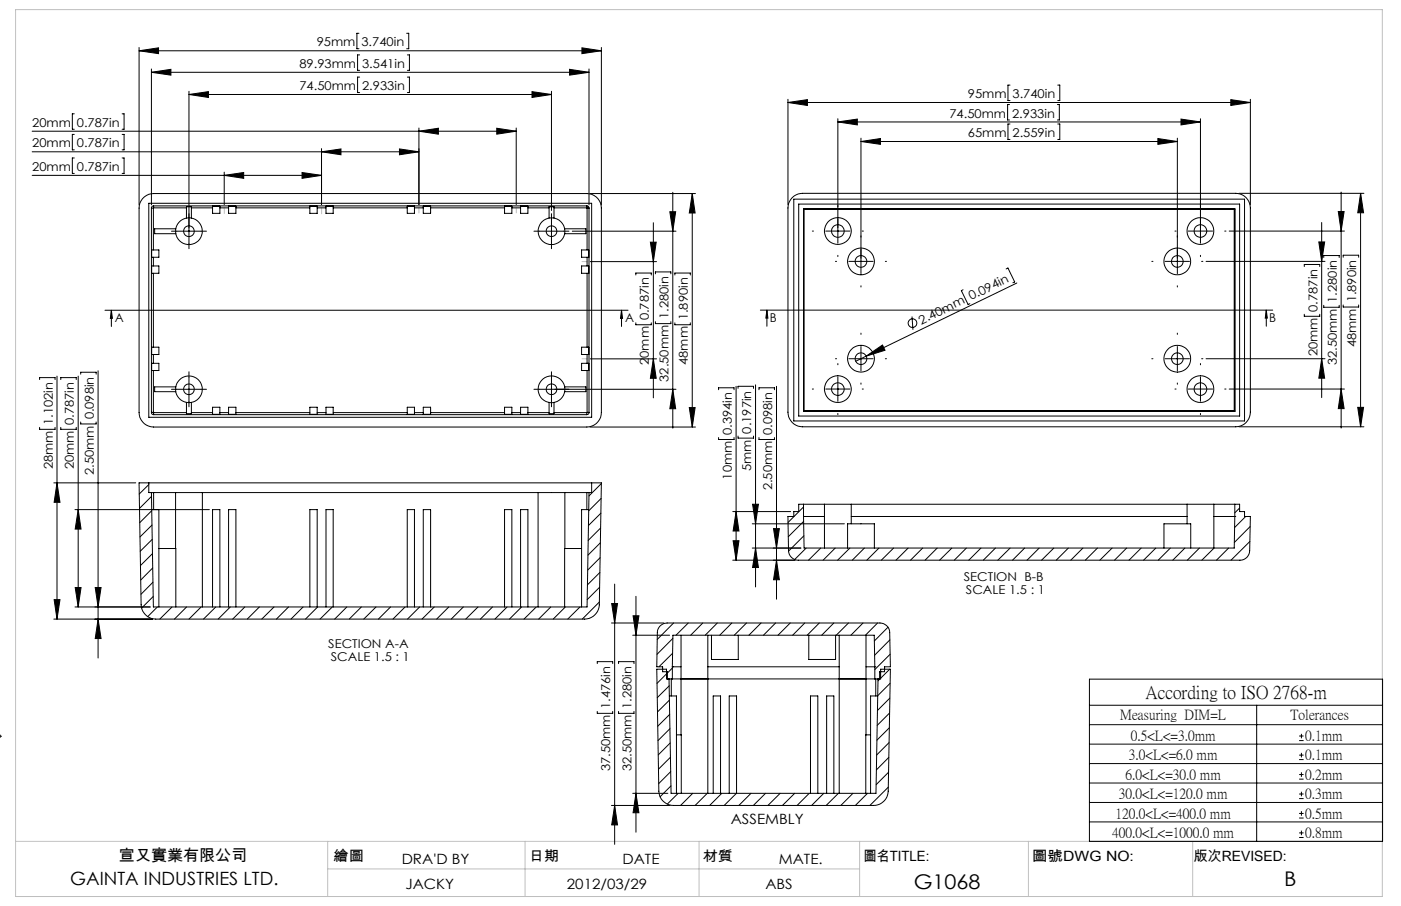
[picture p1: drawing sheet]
<svg xmlns="http://www.w3.org/2000/svg" width="432mm" height="279mm" viewBox="0 0 432 279" stroke-linecap="round" stroke-linejoin="round" font-family="sans-serif">
<g fill="none" stroke="#000" stroke-width=".31">
<path d="M42.9 15.7l6-1v1.8zM42.9 14.6v48.6M42.9 15.7h142.4M110.6 10.3h-.6v4.7h.6M110.8 16.9h-.6v4.8h.6M125.3 10.3h.7v4.7h-.7M125.6 16.9h.6v4.8h-.6M179.4 14.7l5.9 1-5.9 .8zM185.3 14.6v48.6M22.9 35.1h-.6v4.8h.6M37.6 35.1h.6v4.8h-.6M46.7 22.3l6-.9v1.8z"/>
<path d="M46.7 21.3v41.9M46.7 22.3h134.8M58.2 29.1l6-.8v1.8zM58.2 28.2v48.5M58.2 29.1h111.8M110.8 23.8h-.6v4.7h.6M125.6 23.8h.6v4.7h-.6M129.1 39.5v23.6M153.1 39.5l6 1-6 .9zM159.1 39.5v23.6M164 28.3l6 .8-6 1zM170 28.2v36.7"/>
<path d="M175.5 21.4l6 .9-6 .9zM181.5 21.3v41.9M242.9 31.6l5.9-.9v1.8zM242.9 30.6v32.5M242.9 31.6h142.5M258.2 37.6l6-.9v1.8zM258.2 36.6v38.4M258.2 37.6h111.8M311.1 32.2h-.5v4.8h.5M311.3 38.2h-.6v4.8h.6M311.3 26.2h-.6v4.8h.6M325.9 32.2h.6v4.8h-.6"/>
<path d="M326 38.2h.6v4.8h-.6M326 26.2h.6v4.8h-.6M364 36.7l6 .9-6 .9zM370 36.6v38.4M379.3 30.7l6.1 .9-6.1 .9zM385.4 30.6v32.5M9.9 54.1h89.2M9.9 40.5h149.2M9.9 46.8h119.2M22.9 48.7h-.6v4.8h.6M22.9 41.5h-.6v4.7h.6M37.6 48.7h.6v4.8h-.6"/>
<path d="M37.6 41.5h.6v4.7h-.6M69.1 54.1l6-.9v1.8zM69.1 53.1v10M93.1 53.2l6 .9-6 .9zM99.1 46.8l6-.9v1.8zM99.1 45.8v17.3M123.1 45.9l6 .9-6 .9zM129.1 40.5l6-1v1.9zM181.9 59.7h32.4M207.4 59.3v72.7M213.4 59.7v72M213.4 59.7l.8 6h-1.8z"/>
<path d="M265.4 42.6v41.8M265.4 43.6h97.5M265.4 43.6l6-.9v1.8zM356.9 42.7l6 .9-6 .9zM362.9 42.6v41.8M381.8 59.6h38.6M413.3 59.2v72.8M419.3 59.6v72M419.3 59.6l1 6h-1.8zM52.8 71.3h10.8M164.6 71.3h10.8M170 65.9v10.8"/>
<path d="M176.4 71.3h32M200.4 74.7h1.8l-.8 6zM201.4 68.7v54M206.4 65.3h1.8l-.8 6zM250.4 71.3h.3M254.5 71.3h7.5M258.2 78.7v.4M265.7 71.3h.4M362.1 71.3h.4M366.2 71.3h7.5M370 78.7v.4M377.5 71.3h.4"/>
<path d="M378.8 71.3h35.6M406.5 74.6h1.8l-.9 6zM407.4 68.6v54M408 79.4v-.6h4.8v.6M412.5 65.2h1.8l-1 6.1zM414 79.3v-.6h4.7v.6M32.3 95.7h161.3M34.3 95.7l.3 2.5h-.6zM34.3 95.7v5M181.9 80.7h20.5M191.6 95.7l.3 2.5h-.7zM191.6 95.7v5"/>
<path d="M196 84.8v-.6h4.7v.6M196 99.6v.6h4.7v-.6M202 84.5v-.6h4.8v.6M202 99.2v.6h4.8v-.6M208 99.6v.6h4.8v-.6M208 84.8v-.6h4.8v.6M234.4 95.6h157.9M236.4 95.6l.3 2.5h-.7zM236.4 95.6v5M257.5 80.6h.3M261.6 80.6h7.5M265.4 88.1v.4"/>
<path d="M272.9 80.6h.3M281.1 97.6l.3 4.1M296.8 89.4l-.5 .2 2.1 4.3 .5-.2M310.1 82.9l.6-.2 2 4.3-.5 .2M313.4 87.3l-49.7 24.1M355 80.6h.4M359.1 80.6h7.5M362.9 88.1v.4M370.3 80.6h.4M371.7 80.6h36.7M390.3 95.6l.3 2.5h-.6zM390.3 95.6v5"/>
<path d="M402 82.2v-.6h4.8v.6M402 96.9v.6h4.8v-.6M408 94.2v.6h4.8v-.6M414 94.1v.6h4.7v-.6M12.2 117.1v-.6h4.8v.6M17.6 116v74.9M18.7 117.1v-.6h4.8v.6M24.1 116v71.2M24.9 115.4v-.6h4.7v.6M30.2 114.3v88.6M58.2 114.7v10.7M170 114.7v10.7"/>
<path d="M181.9 110.7h20.5M201.4 110.7l.8 6h-1.8zM226.9 119.1v53.7M227.5 119.8v-.7h4.7v.7M232.9 118.7v62.3M239.3 119.1v65.7M250.4 120h.3M254.5 120h7.5M257.5 110.6h.3M258.2 112.1v.4M258.2 116.2v7.6M261.6 110.6h7.5"/>
<path d="M265.4 106.9v7.5M265.4 102.7v.4M265.4 118.1v.4M265.7 120h.4M267 109.8l5-3.4 .8 1.6zM272.9 110.6h.3M355 110.6h.4M359.1 110.6h7.5M362.1 120h.4M362.9 102.7v.4M362.9 106.9v7.5M362.9 118.1v.4"/>
<path d="M366.2 120h7.5M370 112.1v.4M370 116.2v7.6M370.3 110.6h.4M371.7 110.6h36.7M377.5 120h.4M378.8 120h35.6M407.4 110.6l.9 6h-1.8zM413.3 120l1 6h-1.8zM12.2 131.8v.6h4.8v-.6M18.7 131.8v.6h4.8v-.6M24.9 130.1v.6h4.7v-.6"/>
<path d="M52.8 120.1h10.8M164.6 120.1h43.8M181.9 131.7h32.4M207.4 120.1l.8 5.9h-1.8zM212.4 125.7h1.8l-.8 6zM221.5 134.9v.6h4.7v-.6M221.5 120.2v-.6h4.7v.6M227.5 134.5v.6h4.7v-.6M233.9 120.2v-.6h4.8v.6M233.9 134.9v.6h4.8v-.6M258.2 127.5v.4M370 127.5v.4"/>
<path d="M381.8 131.6h38.6M418.5 125.6h1.8l-1 6zM16.6 148.9h25.2M17.6 148.9l.9 6h-1.8zM23.1 157.2h41.4M24.1 157.2l.9 6h-1.8zM225.8 157.8h17.9M226.9 157.8l.9 6h-1.8zM232 155.5h1.8l-.9 6zM225.8 172.8h19.2M226 166.8h1.8l-.9 6zM231.8 169h15"/>
<path d="M231.8 161.5h28.4M232.9 169l.9 6h-1.8zM238.4 163h1.8l-.9 6zM239.3 172.8l.9 6h-1.8zM16.6 190.9h30.4M16.7 184.9h1.8l-.9 6zM23.2 181.2h1.8l-.9 6zM29.4 181.2h1.8l-1 6zM30.2 190.9l1 6h-1.8zM46.3 187.2h-23.2M188.5 192.1h16.1M188.5 186.1h1.8l-.9 6z"/>
<path d="M189.4 180.1v80.3M195 195.9h11.4M195.1 189.9h1.8l-.9 6zM196 183.9v72.7M184.1 204.6v-.6h4.7v.6M184.1 219.4v.6h4.7v-.6M190.6 219.4v.6h4.8v-.6M190.6 204.6v-.6h4.8v.6M335.8 209.4h90.3v50.1h-90.3zM335.8 217.5h90.3M387.3 217.5v42M335.8 223.5h90.3"/>
<path d="M335.8 229.5h90.3M335.8 235.5h90.3M400.4 228.4h1.4M400.4 227h1.4M400.4 234.2h1.4M400.4 232.9h1.4M400.4 238.9h1.4M401.1 226.3v1.4M401.1 232.2v1.4M401.1 238.2v1.4M188.5 248.4h18.1M189.4 248.4l.9 6h-1.8z"/>
<path d="M195 244.7h10.8M196 244.7l.9 5.9h-1.8zM335.8 241.5h90.3M335.8 247.5h90.3M335.8 253.5h90.3M400.4 240.3h1.4M400.4 246.3h1.4M400.4 244.9h1.4M400.4 252.3h1.4M400.4 250.9h1.4M400.4 258.3h1.4M400.4 256.9h1.4"/>
<path d="M401.1 244.2v1.4M401.1 250.2v1.4M401.1 256.2v1.4"/>
<circle cx="281.2" cy="99.6" r="1.32"/>
</g>
<path d="M0 227h.1" fill="none" stroke="#00f" stroke-width=".31"/>
<path d="M0 227h.1M0 226.5v1" fill="none" stroke="#808080" stroke-width=".31"/>
<path d="M4.8 3h421.2v273.5h-421.2zM4.8 259.5h421.2M101 259.5v17M161.8 259.5v17M215.4 259.5v17M264.9 259.5v17M317 259.5v17M367.6 259.5v17M101 268h163.9" fill="none" stroke="#c0c0c0" stroke-width=".31"/>
<path d="M69.1 64.1v1.8M99.1 64.1v1.8M129.1 64.1v1.6M159.1 64.1v1.6M181 80.7h-1.6M181 110.7h-1.6" fill="none" stroke="#c0c0c0" stroke-width=".31" stroke-dasharray="30.5 1.3 1.3 1.3"/>
<g fill="#000">
<path d="M69.1 54.1l6-.9v1.8zM93.1 53.2l6 .9-6 .9zM129.1 40.5l6-1v1.9zM153.1 39.5l6 1-6 .9z"/>
<path d="M99.1 46.8l6-.9v1.8zM123.1 45.9l6 .9-6 .9z"/>
<path d="M34.3 95.7l.3 2.5h-.6zM191.6 95.7l.3 2.5h-.7z"/>
<path d="M200.4 74.7h1.8l-.8 6zM201.4 110.7l.8 6h-1.8z"/>
<path d="M236.4 95.6l.3 2.5h-.7zM390.3 95.6l.3 2.5h-.6z"/>
</g>
<g fill="#000">
<path d="M267 109.8l5-3.4 .8 1.6z"/>
<path d="M42.9 15.7l6-1v1.8zM179.4 14.7l5.9 1-5.9 .8zM46.7 22.3l6-.9v1.8zM175.5 21.4l6 .9-6 .9z"/>
<path d="M58.2 29.1l6-.8v1.8zM164 28.3l6 .8-6 1z"/>
<path d="M242.9 31.6l5.9-.9v1.8zM379.3 30.7l6.1 .9-6.1 .9z"/>
<path d="M258.2 37.6l6-.9v1.8zM364 36.7l6 .9-6 .9zM265.4 43.6l6-.9v1.8zM356.9 42.7l6 .9-6 .9z"/>
<path d="M213.4 59.7l.8 6h-1.8zM212.4 125.7h1.8l-.8 6zM206.4 65.3h1.8l-.8 6zM207.4 120.1l.8 5.9h-1.8zM24.1 157.2l.9 6h-1.8zM23.2 181.2h1.8l-.9 6z"/>
<path d="M226.9 157.8l.9 6h-1.8zM226 166.8h1.8l-.9 6zM188.5 186.1h1.8l-.9 6zM189.4 248.4l.9 6h-1.8zM195.1 189.9h1.8l-.9 6zM196 244.7l.9 5.9h-1.8z"/>
<path d="M232.9 169l.9 6h-1.8zM232 155.5h1.8l-.9 6z"/>
<path d="M239.3 172.8l.9 6h-1.8zM238.4 163h1.8l-.9 6z"/>
<path d="M16.7 184.9h1.8l-.9 6zM17.6 148.9l.9 6h-1.8zM30.2 190.9l1 6h-1.8zM29.4 181.2h1.8l-1 6zM419.3 59.6l1 6h-1.8zM418.5 125.6h1.8l-1 6zM412.5 65.2h1.8l-1 6.1zM413.3 120l1 6h-1.8zM406.5 74.6h1.8l-.9 6zM407.4 110.6l.9 6h-1.8z"/>
</g>
<g fill="none" stroke="#000" stroke-width=".31">
<path d="M43.9 61.3a4.6 4.6 0 0 1 3.4-1.6h133.6a4.5 4.5 0 0 1 4.4 4.5v63a4.5 4.5 0 0 1-4.4 4.5h-133.6a4.5 4.5 0 0 1-4.4-4.5v-63a4.2 4.2 0 0 1 1-2.9zM45.9 62.7h136.5v66h-136.5zM46.7 64.2v63M46.7 77.1h2.3v2.2h-2.3zM47.3 79.3v2.7M47.3 63.5l-.5 .2-.1 .5M47.3 63.5v13.6M47.3 63.5h133.6M54.2 70.6h-6.5v1.5h6.5M57.5 64.1l-10.8 .1M57.5 67.2v-3.4h1.5v3.4M59 64.1h6.5"/>
<path d="M65.5 63.6h2.3v2.2h-2.3zM67.8 64.1h2.6M70.4 63.6h2.3v2.2h-2.3zM72.7 64.1h22.8M95.5 63.6h2.3v2.2h-2.3zM97.8 64.1h2.7M100.5 63.6h2.2v2.2h-2.2zM102.7 64.1h22.8M125.5 63.6h2.2v2.2h-2.2zM127.7 64.1h2.8M130.5 63.6h2.2v2.2h-2.2zM132.7 64.1h22.8"/>
<path d="M155.5 63.6h2.3v2.2h-2.3zM157.8 64.1h2.6M160.4 63.6h2.3v2.2h-2.3zM162.7 64.1h6.5M169.2 67.2v-3.4h1.5v3.4M170.7 64.1h10.2M174 70.6h6.6v1.5h-6.6M179.2 77.1h2.3v2.2h-2.3zM180.9 63.5l.5 .2 .1 .5M180.9 64.1v.1M180.9 63.5v.6M180.9 64.2v12.9"/>
<path d="M180.9 79.3v2.7M180.9 64.2h.6M181.5 64.2v63M244.2 60.9l1.8-1.1 1.4-.2h133.5a4.5 4.5 0 0 1 4.5 4.5v63a4.5 4.5 0 0 1-4.5 4.5h-133.5a4.5 4.5 0 0 1-4.5-4.5v-63a4.3 4.3 0 0 1 1.3-3.2zM244.7 61.4h138.9v68.4h-138.9zM246.2 62.9h135.9v65.4h-135.9zM247.6 64.4h133M247.6 64.4v62.4M247.6 64.4l.2 .2M247.8 64.6v62M247.8 64.6h132.6M380.4 64.6v62"/>
<path d="M380.6 64.4v62.4M380.6 64.4l-.2 .2M46.7 82h2.3v2.3h-2.3zM47.3 84.3v22.8M179.2 82h2.3v2.3h-2.3zM180.9 84.3v22.8M46.7 107.1h2.3v2.2h-2.3zM46.7 112h2.3v2.3h-2.3zM47.3 109.3v2.7M47.3 114.3v13.6M54.2 119.3h-6.5v1.5h6.5M174 119.3h6.6v1.5h-6.6"/>
<path d="M179.2 107.1h2.3v2.2h-2.3zM179.2 112h2.3v2.3h-2.3zM180.9 114.3v13.6M180.9 109.3v2.7M46.7 127.2l.1 .5 .5 .2M46.7 127.2h10.8M47.3 127.2h.1M47.3 127.9h133.6M57.5 124.1v3.5h1.5v-3.5M59 127.2h6.5M65.5 125.6h2.3v2.2h-2.3zM67.8 127.2h2.6"/>
<path d="M70.4 125.6h2.3v2.2h-2.3zM72.7 127.2h22.8M95.5 125.6h2.3v2.2h-2.3zM97.8 127.2h2.7M100.5 125.6h2.2v2.2h-2.2zM102.7 127.2h22.8M125.5 125.6h2.2v2.2h-2.2zM127.7 127.2h2.8M130.5 125.6h2.2v2.2h-2.2zM132.7 127.2h22.8M155.5 125.6h2.3v2.2h-2.3zM157.8 127.2h2.6"/>
<path d="M160.4 125.6h2.3v2.2h-2.3zM162.7 127.2h6.5M169.2 124.1v3.5h1.5v-3.5M181.5 127.2l-.1 .5-.5 .2M181.5 127.2h-10.8M247.6 126.8h133M247.8 126.6l-.2 .2M247.8 126.6h132.6M380.4 126.6l.2 .2M42.9 148.9h142.4l-.6 37.6a4.6 4.6 0 0 1-4.5 4.4h-132.2a4.6 4.6 0 0 1-4.5-4.4zM45.9 148.9v3h.8M45.9 149.4l-3 3"/>
<path d="M46.7 151.9h.6M46.7 151.9l.6 35.3h133.6l.6-35.3M46.7 153.1l-3.7 3.7M46.7 157.2h2.3v30M46.7 157.5l-3.6 3.7M47.3 151.9v5.3M47.3 151.9h6.8M54.1 151.9h8.3M54.1 151.9v17.3M62.4 151.9v35.3M62.4 151.9h103.4M165.8 151.9h8.3"/>
<path d="M165.8 151.9v35.3M174.1 151.9l-.1 35.3M174.1 151.9h6.8M180.9 151.9h.6M180.9 151.9v5.3M181.5 157.2h-2.3v30M182.4 148.9v3h-.9M185.2 158.3l-3.8 3.8M185.3 153.7l-3.8 3.8M185.3 149.1l-3.8 3.8M247.6 159.3h.1M247.6 156.4l-4.7 4.7"/>
<path d="M247.7 155.5v3.8M247.7 159.3h6.4M247.7 159.3l.1 9.7h132.6l.2-9.7M254.1 155.5h-7.9v2.3h-1.5v1.5h-1.8l.1 10.5a3 3 0 0 0 3 3h136.2a2.95 2.95 0 0 0 3-3l.2-10.5h-1.8v-1.5h-1.5v-2.3h-8M254.1 155.5h8.3M254.1 155.5v13.5M262.4 155.5v6M262.4 159.3h103.5M262.4 155.5h103.5M365.9 155.5h8.2M365.9 155.5v6M374.1 155.5v13.5"/>
<path d="M374.1 159.3h6.5M380.6 159.3h.1M380.6 155.5v3.8M382.1 156.7l-1.5 1.5M383.9 159.3l-3.4 3.4M46.8 161.9l-3.7 3.7M46.9 166.3l-3.7 3.7M47 170.7l-3.7 3.7M47.1 175.2l-3.7 3.7M47.1 179.6l-3.6 3.7M49 169.2h5.2v18M174 169.2h5.2"/>
<path d="M184.9 176.5l-3.9 3.9M185 172l-3.8 3.8M185 167.4l-3.8 3.8M185.1 162.8l-3.8 3.9M247.7 160.8l-4.7 4.7M247.8 165.2l-4.7 4.7M248.5 169l-3.6 3.5M252.9 169l-3.7 3.8M257.4 169l-3.7 3.8M261.2 169v-7.5h8.3v7.5M261.9 169l-3.7 3.8M266.4 169l-3.7 3.8"/>
<path d="M270.9 169l-3.7 3.8M275.4 169l-3.8 3.8M279.9 169l-3.7 3.8M284.4 169l-3.8 3.8M288.9 169l-3.8 3.8M293.4 169l-3.8 3.8M297.9 169l-3.8 3.8M302.3 169l-3.7 3.8M306.8 169l-3.7 3.8M311.3 169l-3.7 3.8M315.8 169l-3.7 3.8M320.3 169l-3.8 3.8"/>
<path d="M324.8 169l-3.8 3.8M329.3 169l-3.8 3.8M333.8 169l-3.8 3.8M338.2 169l-3.7 3.8M342.8 169l-3.8 3.8M347.2 169l-3.7 3.8M351.7 169l-3.7 3.8M356.2 169l-3.7 3.8M358.7 169v-7.5h8.3v7.5M360.7 169l-3.7 3.8M365.2 169l-3.7 3.8M369.7 169l-3.8 3.8"/>
<path d="M374.2 169l-3.8 3.8M378.7 169l-3.8 3.8M385.2 167l-5.8 5.8M385.3 162.4l-4.9 4.9M47.2 184l-3.6 3.5M48.5 187.2l-3 3M53 187.2l-3.8 3.7M57.5 187.2l-3.7 3.7M62 187.2l-3.8 3.7M65.5 187.2v-30h2.3v30M66.5 187.2l-3.8 3.7M70.4 187.2v-30h2.3v30"/>
<path d="M71 187.2l-3.8 3.7M75.5 187.2l-3.8 3.7M79.9 187.2l-3.7 3.7M84.5 187.2l-3.8 3.7M88.9 187.2l-3.7 3.7M93.4 187.2l-3.7 3.7M95.5 187.2v-30h2.3v30M97.9 187.2l-3.7 3.7M100.5 187.2v-30h2.2v30M102.4 187.2l-3.8 3.7M106.9 187.2l-3.7 3.7M111.4 187.2l-3.8 3.7"/>
<path d="M115.9 187.2l-3.8 3.7M120.4 187.2l-3.8 3.7M124.8 187.2l-3.7 3.7M125.5 187.2v-30h2.2v30M129.3 187.2l-3.7 3.7M130.5 187.2v-30h2.2v30M133.8 187.2l-3.7 3.7M138.3 187.2l-3.7 3.7M142.8 187.2l-3.7 3.7M147.3 187.2l-3.8 3.7M151.8 187.2l-3.7 3.7M155.5 187.2v-30h2.3v30"/>
<path d="M156.3 187.2l-3.8 3.7M160.4 187.2v-30h2.3v30M160.8 187.2l-3.8 3.7M165.3 187.2l-3.8 3.7M169.8 187.2l-3.8 3.7M174.2 187.2l-3.7 3.7M178.8 187.2l-3.8 3.7M184.7 185.7l-5.2 5.2M184.8 181.1l-3.8 3.8M207.4 196.9l-4.9 4.9M207.6 192.1l-5 5.1M209.9 195.9v30.7"/>
<path d="M212.1 192.1l-3.7 3.8M216.6 192.1l-3.7 3.8M218.2 195.9v48.8M219.3 195.9v7.5h8.2v-7.5M221.1 192.1l-3.8 3.8M225.6 192.1l-3.8 3.8M230.1 192.1l-3.8 3.8M234.6 192.1l-3.8 3.8M239 192.1l-3.7 3.8M243.6 192.1l-3.8 3.8M248 192.1l-3.7 3.8M249.3 195.9v7.5h8.2v-7.5"/>
<path d="M252.5 192.1l-3.7 3.8M257 192.1l-3.7 3.8M258.7 195.9v48.8M261.5 192.1l-3.8 3.8M266 192.1l-3.7 3.8M266.9 195.9v30.7M270.5 192.1l-3.8 3.8M273.7 193.4l-4.2 4.3M274.2 197.3l-4.6 4.8M205.4 207.8l-2.9 2.9M205.7 209.4v-2.2h-1.5v-1.6h-1.8l.2-10.5a2.99 2.99 0 0 1 3-3h65.6a3 3 0 0 1 3 3l.2 10.5h-1.8v1.6h-1.5v2.2l-.5 .6M206.2 209.4l.6 35.3h63.2l.6-35.3"/>
<path d="M206.3 211.5l-3.7 3.7M206.3 214.6h2.2v30.1M206.3 215.9l-3.7 3.7M206.9 209.4v5.2M207.2 206l-1.5 1.5M207.2 205.6h.1M207.2 205.6v3.8M207.2 205.6l.2-9.7h62.1l.1 9.7M207.2 205.6h2.7M207.3 201.5l-4.2 4.1M218.2 205.6h40.5M258.7 209.4h8.2"/>
<path d="M258.7 209.4h-53.3v-3h-3l.7 37.6a4.5 4.5 0 0 0 4.5 4.4h61.6a4.5 4.5 0 0 0 4.6-4.4l.6-37.6h-3v3h-4.5M266.9 205.6h2.7M269.6 205.6h.1M269.6 205.6v3.8M269.9 209.4v5.2M270.5 214.6h-2.2v30.1M274.2 219.9l-3.8 3.8M274.2 206.4l-2.8 2.8M274.2 215.3l-3.8 3.8M274.3 210.7l-3.8 3.9M274.4 201.8l-4.8 4.7M206.4 220.3l-3.7 3.7"/>
<path d="M206.5 224.7l-3.7 3.7M206.6 229.1l-3.7 3.7M206.6 233.5l-3.6 3.7M206.7 237.9l-3.7 3.8M208.5 226.6h1.5v18.1M268.3 226.6h-1.5v18.1M273.9 238.2l-3.8 3.8M273.9 233.6l-3.8 3.8M274 229l-3.8 3.8M274.1 224.4l-3.8 3.9M206.8 242.4l-3.4 3.3M209 244.7l-3.3 3.3"/>
<path d="M213.5 244.7l-3.7 3.7M218 244.7l-3.8 3.7M219.8 244.7v-30.1h2.3v30.1M222.5 244.7l-3.8 3.7M224.8 244.7v-30.1h2.2v30.1l-3.8 3.7M231.5 244.7l-3.8 3.7M235.9 244.7l-3.7 3.7M240.5 244.7l-3.8 3.7M244.9 244.7l-3.7 3.7M249.4 244.7l-3.7 3.7M249.8 244.7v-30.1h2.3v30.1M253.9 244.7l-3.7 3.7"/>
<path d="M254.8 244.7v-30.1h2.2v30.1M258.4 244.7l-3.8 3.7M262.9 244.7l-3.7 3.7M267.4 244.7l-3.8 3.7M273.8 242.7l-5.7 5.7"/>
<circle cx="58.2" cy="71.3" r="1.66"/>
<circle cx="58.2" cy="71.3" r="4.1"/>
<circle cx="170" cy="71.3" r="4.1"/>
<circle cx="170" cy="71.3" r="1.66"/>
<circle cx="258.2" cy="71.3" r="4.1"/>
<circle cx="258.2" cy="71.2" r="1.95"/>
<circle cx="370" cy="71.3" r="1.95"/>
<circle cx="370" cy="71.3" r="4.1"/>
<circle cx="265.4" cy="80.6" r="1.8"/>
<circle cx="265.4" cy="80.6" r="4.1"/>
<circle cx="362.9" cy="80.6" r="4.1"/>
<circle cx="362.9" cy="80.6" r="1.79"/>
<circle cx="265.4" cy="110.6" r="4.1"/>
<circle cx="265.4" cy="110.6" r="1.8"/>
<circle cx="362.9" cy="110.6" r="1.8"/>
<circle cx="362.9" cy="110.6" r="4.1"/>
<circle cx="370" cy="120" r="1.95"/>
<circle cx="58.2" cy="120" r="4.1"/>
<circle cx="58.2" cy="120.1" r="1.65"/>
<circle cx="170" cy="120" r="1.65"/>
<circle cx="170" cy="120.1" r="4.1"/>
<circle cx="258.2" cy="120" r="1.95"/>
<circle cx="258.2" cy="120" r="4.1"/>
<circle cx="370" cy="120" r="4.1"/>
</g>
<g font-size="6.2">
<text x="281.6" y="274.2">G1068</text>
<text x="395.8" y="273.3">B</text>
</g>
<g font-size="5.6">
<text x="353" y="215.1">According to ISO 2768-m</text>
<text x="21.7" y="272.9">GAINTA INDUSTRIES LTD.</text>
</g>
<text font-size="4.9" x="36.7" y="265.4">宣又實業有限公司</text>
<g font-size="4.4">
<text x="345.3" y="221.8">Measuring DIM=L</text>
<text x="397.7" y="221.8">Tolerances</text>
<text x="348.5" y="228.2">0.5&lt;L&lt;=3.0mm</text>
<text x="402.3" y="228.3">0.1mm</text>
<text x="347.9" y="234.2">3.0&lt;L&lt;=6.0 mm</text>
<text x="402.3" y="234.2">0.1mm</text>
<text x="346.9" y="240.2">6.0&lt;L&lt;=30.0 mm</text>
<text x="402.3" y="240.2">0.2mm</text>
<text x="344.9" y="246.2">30.0&lt;L&lt;=120.0 mm</text>
<text x="402.3" y="246.2">0.3mm</text>
<text x="225.2" y="254.2">ASSEMBLY</text>
<text x="343.8" y="252.2">120.0&lt;L&lt;=400.0 mm</text>
<text x="402.3" y="252.2">0.5mm</text>
<text x="342.8" y="258.2">400.0&lt;L&lt;=1000.0 mm</text>
<text x="402.3" y="258.2">0.8mm</text>
<text x="102.8" y="265.4">繪圖</text>
<text x="123.8" y="266.4">DRA'D BY</text>
<text x="163" y="265.4">日期</text>
<text x="191.8" y="266.4">DATE</text>
<text x="216.6" y="265.4">材質</text>
<text x="240" y="266.4">MATE.</text>
<text x="266.1" y="265.4">圖名TITLE:</text>
<text x="318" y="265.4">圖號DWG NO:</text>
<text x="368" y="265.4">版次REVISED:</text>
<text x="124.9" y="274.2">JACKY</text>
<text x="174.7" y="274.2">2012/03/29</text>
<text x="235.9" y="274.2">ABS</text>
</g>
<g font-size="3.7">
<text x="97.6" y="14.3">95mm</text>
<text x="111.4" y="14.3">3.740in</text>
<text x="92.3" y="20.9">89.93mm</text>
<text x="111.6" y="20.9">3.541in</text>
<text x="92.3" y="27.8">74.50mm</text>
<text x="111.6" y="27.8">2.933in</text>
<text x="298.3" y="30.2">95mm</text>
<text x="312.1" y="30.2">3.740in</text>
<text x="9.9" y="39.1">20mm</text>
<text x="23.7" y="39.1">0.787in</text>
<text x="292.6" y="36.3">74.50mm</text>
<text x="311.9" y="36.3">2.933in</text>
<text x="9.9" y="45.4">20mm</text>
<text x="23.7" y="45.4">0.787in</text>
<text x="298.3" y="42.3">65mm</text>
<text x="312.1" y="42.3">2.559in</text>
<text x="9.9" y="52.7">20mm</text>
<text x="23.7" y="52.7">0.787in</text>
<text x="412" y="93.4" transform="rotate(-90 412 93.4)">1.280in</text>
<text x="418" y="93.3" transform="rotate(-90 418 93.3)">1.890in</text>
<text x="35.4" y="99.2">A</text>
<text x="192.7" y="99.2">A</text>
<text x="200" y="98.8" transform="rotate(-90 200 98.8)">0.787in</text>
<text x="206" y="98.4" transform="rotate(-90 206 98.4)">1.280in</text>
<text x="212" y="98.8" transform="rotate(-90 212 98.8)">1.890in</text>
<text x="237.3" y="99.2">B</text>
<text x="283.9" y="100.1" transform="rotate(-26 283.9 100.1)">2.40mm 0.094in</text>
<text x="391.2" y="99.2">B</text>
<text x="406" y="96.1" transform="rotate(-90 406 96.1)">0.787in</text>
<text x="418" y="107" transform="rotate(-90 418 107)">48mm</text>
<text x="200" y="112.5" transform="rotate(-90 200 112.5)">20mm</text>
<text x="212" y="112.5" transform="rotate(-90 212 112.5)">48mm</text>
<text x="406" y="109.9" transform="rotate(-90 406 109.9)">20mm</text>
<text x="412" y="112.7" transform="rotate(-90 412 112.7)">32.50mm</text>
<text x="206" y="117.7" transform="rotate(-90 206 117.7)">32.50mm</text>
<text x="16.2" y="131" transform="rotate(-90 16.2 131)">1.102in</text>
<text x="22.8" y="131" transform="rotate(-90 22.8 131)">0.787in</text>
<text x="28.9" y="129.4" transform="rotate(-90 28.9 129.4)">0.098in</text>
<text x="225.5" y="134.1" transform="rotate(-90 225.5 134.1)">0.394in</text>
<text x="231.5" y="133.7" transform="rotate(-90 231.5 133.7)">0.197in</text>
<text x="238" y="134.2" transform="rotate(-90 238 134.2)">0.098in</text>
<text x="16.2" y="144.8" transform="rotate(-90 16.2 144.8)">28mm</text>
<text x="22.8" y="144.8" transform="rotate(-90 22.8 144.8)">20mm</text>
<text x="28.9" y="146.4" transform="rotate(-90 28.9 146.4)">2.50mm</text>
<text x="225.5" y="147.9" transform="rotate(-90 225.5 147.9)">10mm</text>
<text x="231.5" y="145.3" transform="rotate(-90 231.5 145.3)">5mm</text>
<text x="238" y="151.2" transform="rotate(-90 238 151.2)">2.50mm</text>
<text x="297.1" y="179.2">SECTION B-B</text>
<text x="297.7" y="183.2">SCALE 1.5 : 1</text>
<text x="101.2" y="199.9">SECTION A-A</text>
<text x="101.9" y="203.9">SCALE 1.5 : 1</text>
<text x="188.1" y="218.6" transform="rotate(-90 188.1 218.6)">1.476in</text>
<text x="194.7" y="218.6" transform="rotate(-90 194.7 218.6)">1.280in</text>
<text x="188.1" y="237.9" transform="rotate(-90 188.1 237.9)">37.50mm</text>
<text x="194.7" y="237.9" transform="rotate(-90 194.7 237.9)">32.50mm</text>
</g>
</svg>
